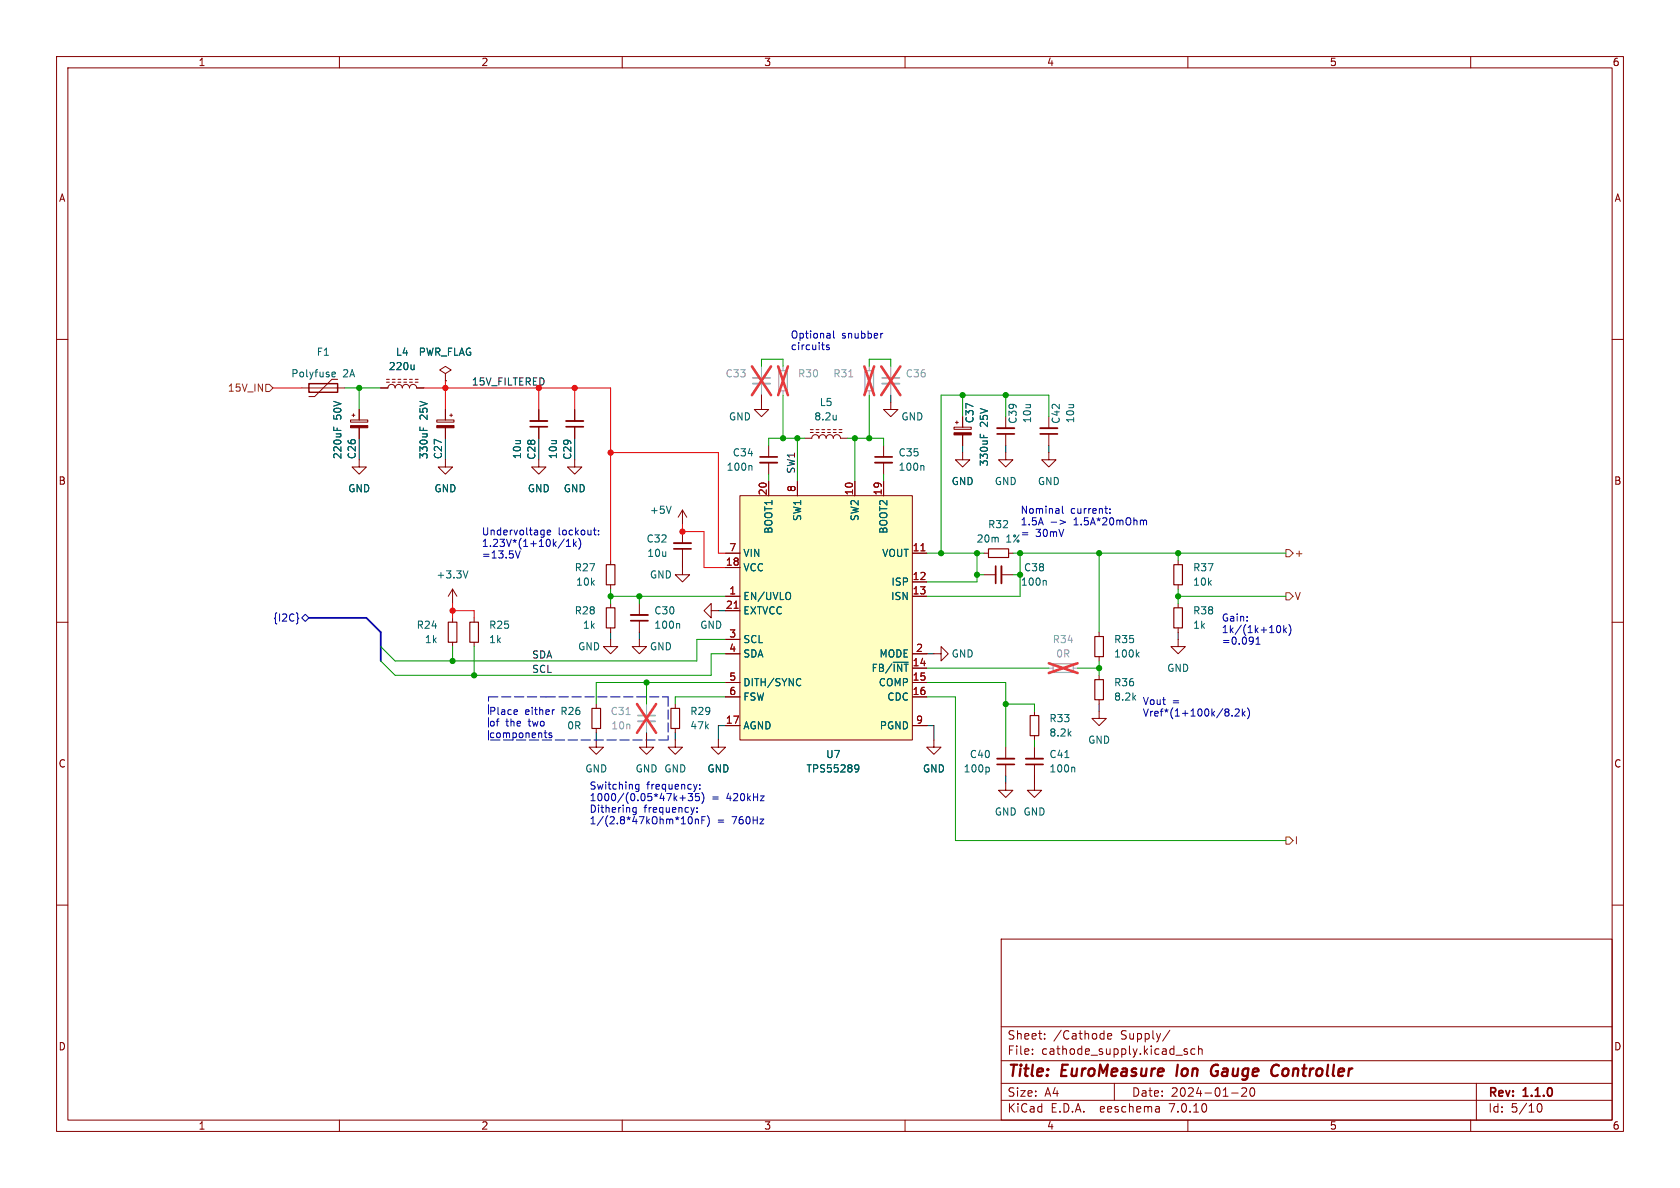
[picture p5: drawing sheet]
<svg xmlns="http://www.w3.org/2000/svg" width="297mm" height="210mm" viewBox="0 0 297 210" stroke-linecap="round" stroke-linejoin="round" font-family="sans-serif">
<g fill="none" stroke="#840000" stroke-width=".18">
<path d="M10 10h277v190h-277zM12 12h273v186h-273zM60 10v2M110 10v2M160 10v2M210 10v2M260 10v2M10 60h2M285 60h2M53.3 68.6h7.7M59.7 67.1h-1l-3.1 3h-1M62 74.2h3v.4h-3z"/>
<path d="M62.2 73.4h.5M62.5 73.2v.5M63.5 72.4v1.8M63.5 75.6v1.9M67.3 68.6h1.3a.64 .64 0 0 1 .6-.7 .64 .64 0 0 1 .6 .7 .64 .64 0 0 1 .7-.7 .64 .64 0 0 1 .6 .7 .64 .64 0 0 1 .7-.7 .64 .64 0 0 1 .6 .7 .64 .64 0 0 1 .6-.7 .64 .64 0 0 1 .7 .7h1.2M68.3 67.6h.5M68.3 67.1h.5M69.3 67.6h.5M69.3 67.1h.5M70.4 67.6h.5M70.4 67.1h.5M71.4 67.6h.5"/>
<path d="M71.4 67.1h.5M72.4 67.6h.5M72.4 67.1h.5M73.4 67.6h.5M73.4 67.1h.5M77.2 74.2h3.1v.4h-3.1zM78.7 66l1.1-.6-1.1-.6-1 .6 1 .6v1.3M78.7 67.3h.1M78.7 72.4v1.8M78.7 75.6v1.9M79.5 73.4h.5M79.8 73.2v.5"/>
<path d="M95.2 72.4v2M95.2 75.4v2.1M101.6 72.4v2M101.6 75.4v2.1M134.6 71.1v1.3h-1.3l1.3 1.3 1.3-1.3h-1.3M135.9 78.7v2.1M142.2 77.5h1.3a.64 .64 0 0 1 .6-.7 .64 .64 0 0 1 .7 .7 .64 .64 0 0 1 .6-.7 .64 .64 0 0 1 .6 .7 .64 .64 0 0 1 .7-.7 .64 .64 0 0 1 .6 .7 .64 .64 0 0 1 .7-.7 .64 .64 0 0 1 .6 .7h1.3M143.3 75.9h.5M143.3 76.5h.5M144.3 75.9h.5M144.3 76.5h.5M145.3 75.9h.5"/>
<path d="M145.3 76.5h.5M146.3 75.9h.5M146.3 76.5h.5M147.3 75.9h.5M147.3 76.5h.5M148.3 75.9h.5M148.3 76.5h.5M156.2 78.7v2.1M157.5 71.1v1.3h1.2l-1.2 1.3-1.3-1.3h1.3M168.7 75.5h3v.4h-3zM168.9 74.7h.5M169.2 74.4v.5"/>
<path d="M170.2 73.7v1.8M170.2 76.9v1.8M177.8 73.7v2M177.8 76.7v2M185.4 73.7v2M185.4 76.7v2M63.5 81.3v1.3h1.3l-1.3 1.2-1.3-1.2h1.3M78.7 81.3v1.3h1.3l-1.3 1.2-1.2-1.2h1.2M95.2 81.3v1.3h1.3l-1.3 1.2-1.2-1.2h1.2M101.6 81.3v1.3h1.3l-1.3 1.2-1.3-1.2h1.3M107.9 99.1v.7M120.6 90.2v2.5"/>
<path d="M120.6 94v2M120.6 97v2.1M120.6 90.2l-.7 1.2M120.6 90.2l.8 1.2M128.3 97.8h2.5M130.8 87.6h30.5v43.2h-30.5zM135.9 81.8v2M135.9 85.1v2.5M141 85.1v2.5M151.1 85.1v2.5M156.2 81.8v2M156.2 85.1v2.5"/>
<path d="M161.3 97.8h2.5M170.2 80v1.3h1.2l-1.2 1.3-1.3-1.3h1.3M174 97.8h.8M177.8 80v1.3h1.3l-1.3 1.3-1.3-1.3h1.3M178.3 97.8h.8M185.4 80v1.3h1.3l-1.3 1.3-1.3-1.3h1.3M208.3 99.1v.7M10 110h2M80 104.1v2.6M80 109.2v.8M80 113.5v.8M80 104.1l-.8 1.3"/>
<path d="M80 104.1l.8 1.3M83.8 109.2v.8M83.8 113.5v.8M107.9 113v1.3h1.3l-1.3 1.3-1.2-1.3h1.2M107.9 103.4v.7M107.9 106.7v.7M107.9 111v.8M113 113v1.3h1.3l-1.3 1.3-1.2-1.3h1.2M113 106.7v2M113 109.7v2.1M120.6 100.3v1.3h1.3l-1.3 1.3-1.2-1.3h1.2M125.7 108v-1.3l-1.2 1.3 1.2 1.2v-1.2h1.3"/>
<path d="M128.3 105.4h2.5M128.3 100.3h2.5M128.3 115.6h2.5M128.3 108h2.5M128.3 113h2.5M161.3 105.4h2.5M161.3 102.9h2.5M161.3 118.1h2.5M161.3 115.6h2.5M165.1 115.6h1.3v1.2l1.2-1.2-1.2-1.3v1.3M174 101.6h2M177 101.6h2.1"/>
<path d="M194.3 111.8v.7M194.3 116.1v.7M194.3 119.4v.7M208.3 113v1.3h1.2l-1.2 1.3-1.3-1.3h1.3M208.3 103.4v.7M208.3 106.7v.7M208.3 111v.8M285 110h2M105.4 130.8v1.3h1.3l-1.3 1.3-1.3-1.3h1.3M105.4 124.5v.7M105.4 128.8v.7M114.3 130.8v1.3h1.3l-1.3 1.3-1.3-1.3h1.3"/>
<path d="M119.4 130.8v1.3h1.2l-1.2 1.3-1.3-1.3h1.3M119.4 124.5v.7M119.4 128.8v.7M127 130.8v1.3h1.3l-1.3 1.3-1.3-1.3h1.3M128.3 120.7h2.5M128.3 123.2h2.5M128.3 128.3h2.5M161.3 120.7h2.5M161.3 123.2h2.5M161.3 128.3h2.5M165.1 130.8v1.3h-1.3l1.3 1.3 1.3-1.3h-1.3M177.8 138.4v1.3h1.3l-1.3 1.3-1.3-1.3h1.3"/>
<path d="M177.8 132.1v2M177.8 135.1v2.1M182.9 138.4v1.3h1.2l-1.2 1.3-1.3-1.3h1.3M182.9 125.7v.8M182.9 130v.8M182.9 132.1v2M182.9 135.1v2.1M194.3 125.7v1.3h1.3l-1.3 1.3-1.3-1.3h1.3M194.3 123.7v.8M10 160h2M285 160h2M177 166h108v32h-108z"/>
<path d="M60 198v2M110 198v2M160 198v2M177 194.5h108M177 191.5h108M177 187.5h108M177 181.5h108M182.5 186.3v.1M182.5 185.5v.1M184.7 183.6v.1M184.7 182.8v.1M195.8 183.2l.7-.1v-.3l-.5-.1-.2 .2 .1 .7h.6"/>
<path d="M197 191.5v3M204.9 195.7l.1 .9M205 196.5l-.2 .1M205 196h-.2M206.8 182.1l-1.3 2M209.9 185.5l-.4-.1-.2 .2 .1 .2 .5 .2v.3h-.6M210 198v2M211.2 185.5l-.4-.1-.3 .3v.4l.2 .2h.5M211.9 185.5l.2-.1 .4 .1v.9M211.9 184.9v1.5M217.7 193.2h1.2M220.3 192.4v.5l-.8 .9h.9"/>
<path d="M221.1 192.4a.81 .81 0 0 0 .4 1.4l.2-.1 .1-.5-.1-.8M260 198v2M261 191.5v6.5M271.7 195.7l.2-.5 .2-.1a.8 .8 0 0 1 .5 .7 .8 .8 0 0 1-.5 .8l-.2-.1-.2-.5"/>
</g>
<path d="M208.2 188.2l-.2 2M214.9 189.4h.4M215.2 188.2a1.13 1.13 0 0 0-1.1 .7 1.13 1.13 0 0 0 .3 1.2l.2 .1 .5-.1M225.3 188.3a.67 .67 0 0 1 .8 .1M225.9 190l-.6 .2" fill="none" stroke="#840000" stroke-width=".4"/>
<path d="M54.6 67.8h5.1v1.5h-5.1z" fill="none" stroke="#840000" stroke-width=".25"/>
<g fill="none" stroke="#006464" stroke-width=".18">
<path d="M58.7 66.4l.2 .2h.3M58.7 66l.2-.2h.2l.2 .2v.1l-.6 .1M59 75.5v.6M59.6 75.7v.4M73.2 64.5v.8M73.2 65.2l-.2 .1M74.2 75.5v.6M74.8 75.7v.4M147.8 73.4v.8M147.8 74.1v.1M173.3 76.8v.6M173.9 76.9v.5"/>
<path d="M118.7 89.5l-.5 1.2M132.8 82.3l.1 .2v.6M163.2 82.3l.1 .2v.6M82.7 100.9l-.4 1.3M120 110.2l.2 .2v.7M139.6 104.8a.9 .9 0 0 1 0 1.1M141.3 120l.3 .1M184.8 102.6l.2 .2v.6M201 115.7l.4 .4M201.4 115.3l-.5 .5M141.6 121.1l-.3 .1M151.3 135.2l.5 .1a.84 .84 0 0 1-.3 1.2h-.3"/>
<path d="M151.8 135.7l-.1 .2-.4 .1M174.7 135.6l.2 .3v.3l-.2 .3M188.3 133.9h.7M189.8 135.6l.2 .2v.7"/>
</g>
<path d="M93.7 74.4h3.1M100.1 74.4h3M176.3 75.7h3M183.9 75.7h3M119.1 96h3.1M134.4 81.8h3M154.7 81.8h3M111.5 108.7h3.1M177 100.1v3M176.3 134.1h3M181.4 134.1h3" fill="none" stroke="#840000" stroke-width=".33"/>
<path d="M93.7 75.4h3.1M100.1 75.4h3M176.3 76.7h3M183.9 76.7h3M119.1 97h3.1M134.4 80.8h3M154.7 80.8h3M111.5 109.7h3.1M176 100.1v3M176.3 135.1h3M181.4 135.1h3" fill="none" stroke="#840000" stroke-width=".3"/>
<g fill="#840000" stroke="#840000" stroke-width=".18">
<path d="M77.2 75.2h3.1v.4h-3.1z"/>
<path d="M62 75.2h3v.4h-3z"/>
<path d="M168.7 76.5h3v.4h-3z"/>
</g>
<path d="M133.1 67.8h3M156 67.8h3M112.8 127.5h3" fill="none" stroke="#a1a1a1" stroke-width=".33"/>
<path d="M133.1 66.8h3M156 66.8h3M112.8 126.5h3" fill="none" stroke="#a1a1a1" stroke-width=".3"/>
<path d="M134.6 64.8v2M134.6 67.8v2.1M138.4 64.8v.7M138.4 69.1v.8M153.7 64.8v.7M153.7 69.1v.8M157.5 64.8v2M157.5 67.8v2.1M185.4 118.1h.8M189.7 118.1h.8M114.3 124.5v2M114.3 127.5v2" fill="none" stroke="#a1a1a1" stroke-width=".18"/>
<path d="M132.9 64.8l3.4 5.1M136.3 64.8l-3.4 5.1M137.6 64.8l1.7 5.1M139.3 64.8l-1.7 5.1M152.8 64.8l1.7 5.1M154.5 64.8l-1.7 5.1M155.8 64.8l3.4 5.1M159.2 64.8l-3.4 5.1M185.4 117.2l5.1 1.8M190.5 117.2l-5.1 1.8M112.6 124.5l3.4 5M116 124.5l-3.4 5" fill="none" stroke="#eb3a3d" stroke-width=".46"/>
<path d="M107.2 99.8h1.5v3.6h-1.5zM174.8 97h3.5v1.6h-3.5zM207.5 99.8h1.5v3.6h-1.5zM79.2 110h1.6v3.5h-1.6zM83.1 110h1.5v3.5h-1.5zM107.2 107.4h1.5v3.6h-1.5zM193.5 112.5h1.6v3.6h-1.6zM207.5 107.4h1.5v3.6h-1.5zM104.6 125.2h1.6v3.6h-1.6zM118.6 125.2h1.5v3.6h-1.5zM182.1 126.5h1.5v3.5h-1.5zM193.5 120.1h1.6v3.6h-1.6z" fill="none" stroke="#840000" stroke-width=".2"/>
<path d="M137.7 65.5h1.5v3.6h-1.5zM152.9 65.5h1.5v3.6h-1.5zM186.2 117.3h3.5v1.6h-3.5z" fill="none" stroke="#a1a1a1" stroke-width=".2"/>
<path d="M150.1 66.6h.7M110.7 126.3h.7" fill="none" stroke="#989898" stroke-width=".18"/>
<path d="M130.8 87.6h30.5v43.2h-30.5z" fill="#ffffc2" stroke="#ffffc2" stroke-width=".18"/>
<path d="M162.8 97.4h.7M129.8 107.5h.7" fill="none" stroke="#a90000" stroke-width=".18"/>
<path d="M47 67.9h.6l.7 .7-.7 .6h-.6zM227.3 97.2h.7l.6 .6-.6 .6h-.7zM227.3 104.8h.7l.6 .6-.6 .6h-.7zM227.3 148h.7l.6 .6-.6 .6h-.7z" fill="none" stroke="#725600" stroke-width=".18"/>
<path d="M52.6 109.1l.2 .2-.2 .2M53.3 109.2l.7-.6 .6 .6-.6 .7z" fill="none" stroke="#000084" stroke-width=".18"/>
<g fill="none" stroke="#0000c2" stroke-width=".18">
<path d="M147.4 58.5v1.1l.1 .2M156.1 58.9l-.3 .1M146.6 61h-.3l-.2 .2 .1 .1 .4 .2v.3h-.5M91.1 97.4l.4 1.2 .5-1.2M96.1 93.7l.1 .1M96.2 93.7l-.1 1.2M96.2 94.5l-.1 .1M96.7 94.1l.6-.1v-.2l-.4-.1-.2 .2 .1 .6h.5M99.8 95.3l-1.1 1.6M100.1 96.6h.8M100.1 95.7l.4-.4v1.3M101.4 95.3v1.3"/>
<path d="M101.5 96.1l.4 .5M101.9 95.8l-.5 .4M102.4 95.2a1.47 1.47 0 0 1-.1 1.9M104.9 93.7h.5M105.1 94.5l.3 .1M105.8 94.4v.2M105.8 93.8v.1M185.8 92.3h1M187.4 91.9l1 .4-1 .4M187.8 89.5v1.1l.2 .1M195.3 89.9h.5M195.7 90.7h.1"/>
<path d="M196.2 90.6v.1M196.2 90v.1M202 91.9l.2 .2M202.2 92.1v.7M202.2 92.1l.1-.2 .3 .1 .1 .8M222 113.9h.8M222.4 112.6v1.3M225.7 111.1l.1-.4 .2-.1a.68 .68 0 0 1 .4 .6 .68 .68 0 0 1-.4 .6l-.2-.1-.1-.3M226.9 110.6v1.2M227.1 111.4l.3 .4M227.4 111l-.5 .5M227.9 110.4a1.46 1.46 0 0 1 0 1.9"/>
<path d="M91.3 125.5l.2 .3-.6 .1M91.4 126.2l-.1 .1M96.2 129.5h.5M96.4 130.3l.3 .1M97.5 129.6l-.3-.1-.2 .2 .1 .2 .4 .1v.3h-.5M98 125.5h-.2M112.9 138.7v1.1M112.9 138.7h-.3l-.3 .2 .2 .5h.4M123.2 138.7l-.3 .8M123.7 139.4v.1M123.7 138.7v.1M217.2 125.4v.3"/>
<path d="M217.2 126v.5M217.8 126.5v.1M218.4 125.4l.4-.1 .3 .4-.8 .9h.8M219.6 125.3v1.3M219.7 126.1l.4 .5M220.1 125.7l-.5 .5M220.5 125.1a1.46 1.46 0 0 1 0 2M112.5 142.7l-.1 1.2M112.5 142.8l-.4-.1-.2 .3 .1 .5h.5M120.2 141.1h1M120.7 140.6v.9M122.3 144.6v.8l-.2 .2h-.3"/>
<path d="M122.4 140.3l-.4 .5 .4 .1v.5l-.2 .1-.5-.1M122.7 142.7l-.3 .9M122.9 144.8v.8M122.9 144.9l.2-.1 .3 .1 .1 .7M123.2 143.5v.1M123.2 142.8v.1M123.6 140.3h-.6l-.1 .6 .2-.1h.4l.2 .2-.1 .4-.2 .1-.5-.1M124.1 140.1a1.46 1.46 0 0 1 0 1.9M124.1 145h.4M124.7 144.4h-.6v1.2M125 144.2a1.46 1.46 0 0 1 0 1.9"/>
</g>
<path d="M86.4 123.2h10.1M86.4 130.8v-7.6M96.5 123.2h21.6M118.1 123.2v7.6M118.1 130.8h-31.7" fill="none" stroke="#0000c2" stroke-width=".18" stroke-dasharray="1.7 .6"/>
<path d="M54.6 109.2h10.2l2.5 2.6v5" fill="none" stroke="#000084" stroke-width=".3"/>
<g fill="none" stroke="#009600" stroke-width=".18">
<path d="M61 68.6h6.3M63.5 68.6v3.8M134.6 64.8v-1.3h3.8v1.3M138.4 69.9v7.6M141 77.5v7.6M142.2 77.5h-6.3v1.2M149.9 77.5h6.3v1.2M151.1 77.5v7.6M153.7 64.8v-1.3h3.8v1.3M153.7 69.9v7.6M170.2 69.9v3.8M177.8 69.9v3.8"/>
<path d="M185.4 73.7v-3.8h-19v27.9M135.9 83.8v1.3M156.2 83.8v1.3M163.8 97.8h10.2M172.7 97.8v5.1h-8.9M179.1 97.8h48.2M180.3 97.8v7.6h-16.5M194.3 97.8v14M208.3 97.8v1.3M80 114.3v2.5M83.8 114.3v5.1M107.9 104.1v2.6"/>
<path d="M107.9 105.4h20.4M113 105.4v1.3M128.3 113h-5.1v3.8h-53.4l-2.5-2.5M128.3 115.6h-2.6v3.8h-55.9l-2.5-2.6M163.8 118.1h21.6M172.7 101.6h1.3M179.1 101.6h1.2M190.5 118.1h3.8M194.3 116.8v2.6M208.3 104.1v2.6M208.3 105.4h19M114.3 120.7v3.8"/>
<path d="M128.3 120.7h-22.9v3.8M128.3 123.2h-8.9v1.3M163.8 123.2h5.1v25.4h58.4M163.8 120.7h14v11.4M177.8 124.5h5.1v1.2M182.9 130.8v1.3"/>
</g>
<path d="M48.3 68.6h5M74.9 68.6h33v30.5M78.7 67.3v5.1M95.2 68.6v3.8M101.6 68.6v3.8M107.9 80h19.1v17.8h1.3M120.6 92.7v1.3h3.9v6.3h3.8M80 108h3.8v1.2M80 106.7v2.5" fill="none" stroke="#f00" stroke-width=".18"/>
<g fill="none" stroke="#000" stroke-width=".18">
<path d="M63.5 77.5v3.8M78.7 77.5v3.8M95.2 77.5v3.8M101.6 77.5v3.8M134.6 69.9v1.2M157.5 69.9v1.2M170.2 78.7v1.3M177.8 78.7v1.3M185.4 78.7v1.3M120.6 99.1v1.2M107.9 111.8v1.2M113 111.8v1.2"/>
<path d="M127 108h1.3M163.8 115.6h1.3M208.3 111.8v1.2M105.4 129.5v1.3M114.3 129.5v1.3M119.4 129.5v1.3M128.3 128.3h-1.3v2.5M163.8 128.3h1.3v2.5M177.8 137.2v1.2M182.9 137.2v1.2M194.3 124.5v1.2"/>
</g>
<g fill="#009600" stroke="#009600" stroke-width=".18">
<circle cx="180.3" cy="97.8" r=".46"/>
<circle cx="194.3" cy="118.1" r=".46"/>
<circle cx="172.7" cy="97.8" r=".46"/>
<circle cx="172.7" cy="101.6" r=".46"/>
<circle cx="166.4" cy="97.8" r=".46"/>
<circle cx="177.8" cy="124.5" r=".46"/>
<circle cx="63.5" cy="68.6" r=".46"/>
<circle cx="151.1" cy="77.5" r=".46"/>
<circle cx="153.7" cy="77.5" r=".46"/>
<circle cx="138.4" cy="77.5" r=".46"/>
<circle cx="141" cy="77.5" r=".46"/>
<circle cx="113" cy="105.4" r=".46"/>
<circle cx="107.9" cy="105.4" r=".46"/>
<circle cx="194.3" cy="97.8" r=".46"/>
<circle cx="208.3" cy="97.8" r=".46"/>
<circle cx="208.3" cy="105.4" r=".46"/>
<circle cx="180.3" cy="101.6" r=".46"/>
<circle cx="177.8" cy="69.9" r=".46"/>
<circle cx="170.2" cy="69.9" r=".46"/>
<circle cx="83.8" cy="119.4" r=".46"/>
<circle cx="114.3" cy="120.7" r=".46"/>
<circle cx="80" cy="116.8" r=".46"/>
</g>
<g fill="#f00" stroke="#f00" stroke-width=".18">
<circle cx="78.7" cy="68.6" r=".46"/>
<circle cx="101.6" cy="68.6" r=".46"/>
<circle cx="120.6" cy="94" r=".46"/>
<circle cx="107.9" cy="80" r=".46"/>
<circle cx="80" cy="108" r=".46"/>
</g>
<g font-size="2.8" fill="#840000">
<text x="178" y="190.9">Title:</text>
<text x="187.7" y="190.9">EuroMeasure</text>
<text x="208.8" y="190.9">Ion</text>
<text x="215.7" y="190.9">Gauge</text>
<text x="227.2" y="190.9">Controller</text>
</g>
<g font-size="2.1" fill="#840000">
<text x="178" y="184">Sheet:</text>
<text x="186.2" y="184">/Cathode</text>
<text x="198.2" y="184">Supply/</text>
<text x="178" y="186.7">File:</text>
<text x="184.1" y="186.7">cathode_supply.kicad_sch</text>
<text x="178" y="196.9">KiCad</text>
<text x="178" y="194.1">Size:</text>
<text x="184.7" y="194.1">A4</text>
<text x="185.7" y="196.9">E.D.A.</text>
<text x="194.6" y="196.9">eeschema</text>
<text x="200" y="194.1">Date:</text>
<text x="207" y="196.9">7.0.10</text>
<text x="207" y="194.1">2024-01-20</text>
<text x="263" y="194.3">Rev:</text>
<text x="263" y="196.9">Id:</text>
<text x="267.1" y="196.9">5/10</text>
<text x="269.4" y="194.3">1.1.0</text>
</g>
<g font-size="1.8" fill="#840000">
<text x="35" y="11.9">1</text>
<text x="85" y="11.9">2</text>
<text x="135" y="11.9">3</text>
<text x="185" y="11.9">4</text>
<text x="235" y="11.9">5</text>
<text x="285" y="11.9">6</text>
<text x="10.3" y="35.9">A</text>
<text x="285.3" y="35.9">A</text>
<text x="10.3" y="85.9">B</text>
<text x="285.3" y="85.9">B</text>
<text x="10.3" y="135.9">C</text>
<text x="285.3" y="135.9">C</text>
<text x="10.3" y="185.9">D</text>
<text x="285.3" y="185.9">D</text>
<text x="35" y="199.9">1</text>
<text x="85" y="199.9">2</text>
<text x="135" y="199.9">3</text>
<text x="185" y="199.9">4</text>
<text x="235" y="199.9">5</text>
<text x="285" y="199.9">6</text>
</g>
<g font-size="1.8" fill="#0000c2">
<text x="139.7" y="59.9">Optional</text>
<text x="148.8" y="59.9">snubber</text>
<text x="139.7" y="62">circuits</text>
<text x="85.1" y="94.7">Undervoltage</text>
<text x="98.7" y="94.7">lockout:</text>
<text x="180.3" y="90.9">Nominal</text>
<text x="180.3" y="93">1.5A</text>
<text x="180.3" y="95">=</text>
<text x="183.1" y="95">30mV</text>
<text x="189.3" y="90.9">current:</text>
<text x="189.9" y="93">1.5A*20mOhm</text>
<text x="85.1" y="96.8">1.23V*(1+10k/1k)</text>
<text x="85.1" y="98.8">=13.5V</text>
<text x="215.9" y="110">Gain:</text>
<text x="215.9" y="112">1k/(1k+10k)</text>
<text x="215.9" y="114.1">=0.091</text>
<text x="201.9" y="124.7">Vout</text>
<text x="207.2" y="124.7">=</text>
<text x="86.4" y="126.5">Place</text>
<text x="86.4" y="128.5">of</text>
<text x="86.4" y="130.6">components</text>
<text x="89.4" y="128.5">the</text>
<text x="92.8" y="126.5">either</text>
<text x="93.5" y="128.5">two</text>
<text x="201.9" y="126.8">Vref*(1+100k/8.2k)</text>
<text x="104.1" y="139.7">Switching</text>
<text x="104.1" y="141.7">1000/(0.05*47k+35)</text>
<text x="104.1" y="143.8">Dithering</text>
<text x="113.8" y="143.8">frequency:</text>
<text x="114.3" y="139.7">frequency:</text>
<text x="125.8" y="141.7">=</text>
<text x="128.6" y="141.7">420kHz</text>
<text x="104.1" y="145.8">1/(2.8*47kOhm*10nF)</text>
<text x="126.8" y="145.8">=</text>
<text x="129.5" y="145.8">760Hz</text>
</g>
<g font-size="1.8" fill="#006464">
<text x="55.9" y="63.1">F1</text>
<text x="68.6" y="65.6">220u</text>
<text x="69.9" y="63.1">L4</text>
<text x="73.9" y="63.1">PWR_FLAG</text>
<text x="51.4" y="66.9">Polyfuse</text>
<text x="60.6" y="66.9">2A</text>
<text x="144.8" y="72">L5</text>
<text x="60.6" y="74.2" transform="rotate(-90 60.6 74.2)">50V</text>
<text x="75.8" y="74.2" transform="rotate(-90 75.8 74.2)">25V</text>
<text x="128.8" y="74.5">GND</text>
<text x="143.9" y="74.5">8.2u</text>
<text x="159.3" y="74.5">GND</text>
<text x="172.3" y="74.9" transform="rotate(-90 172.3 74.9)">C37</text>
<text x="174.9" y="75.5" transform="rotate(-90 174.9 75.5)">25V</text>
<text x="179.9" y="75" transform="rotate(-90 179.9 75)">C39</text>
<text x="182.5" y="74.9" transform="rotate(-90 182.5 74.9)">10u</text>
<text x="187.6" y="75" transform="rotate(-90 187.6 75)">C42</text>
<text x="190.1" y="74.9" transform="rotate(-90 190.1 74.9)">10u</text>
<text x="60.6" y="81.3" transform="rotate(-90 60.6 81.3)">220uF</text>
<text x="63.1" y="81.3" transform="rotate(-90 63.1 81.3)">C26</text>
<text x="75.8" y="81.3" transform="rotate(-90 75.8 81.3)">330uF</text>
<text x="78.3" y="81.3" transform="rotate(-90 78.3 81.3)">C27</text>
<text x="92.3" y="81.3" transform="rotate(-90 92.3 81.3)">10u</text>
<text x="94.8" y="81.4" transform="rotate(-90 94.8 81.4)">C28</text>
<text x="98.7" y="81.3" transform="rotate(-90 98.7 81.3)">10u</text>
<text x="101.2" y="81.4" transform="rotate(-90 101.2 81.4)">C29</text>
<text x="128.4" y="83.4">100n</text>
<text x="129.4" y="80.9">C34</text>
<text x="158.8" y="83.4">100n</text>
<text x="158.8" y="80.9">C35</text>
<text x="174.9" y="82.5" transform="rotate(-90 174.9 82.5)">330uF</text>
<text x="61.5" y="87.2">GND</text>
<text x="76.7" y="87.2">GND</text>
<text x="93.2" y="87.2">GND</text>
<text x="99.6" y="87.2">GND</text>
<text x="168.1" y="86">GND</text>
<text x="175.8" y="86">GND</text>
<text x="183.4" y="86">GND</text>
<text x="114.8" y="91">+5V</text>
<text x="136.8" y="94.4" transform="rotate(-90 136.8 94.4)">BOOT1</text>
<text x="141.8" y="92.2" transform="rotate(-90 141.8 92.2)">SW1</text>
<text x="152" y="92.2" transform="rotate(-90 152 92.2)">SW2</text>
<text x="157.1" y="94.4" transform="rotate(-90 157.1 94.4)">BOOT2</text>
<text x="174.6" y="93.6">R32</text>
<text x="101.5" y="101.2">R27</text>
<text x="114.2" y="96.1">C32</text>
<text x="114.3" y="98.6">10u</text>
<text x="131.3" y="101.2">VCC</text>
<text x="131.3" y="98.7">VIN</text>
<text x="155.9" y="98.7">VOUT</text>
<text x="172.6" y="96.1">20m</text>
<text x="177.8" y="96.1">1%</text>
<text x="180.9" y="101.2">C38</text>
<text x="210.8" y="101.2">R37</text>
<text x="77.1" y="102.5">+3.3V</text>
<text x="101.8" y="103.7">10k</text>
<text x="114.8" y="102.5">GND</text>
<text x="131.3" y="106.3">EN/UVLO</text>
<text x="157.4" y="106.3">ISN</text>
<text x="157.5" y="103.7">ISP</text>
<text x="180.4" y="103.7">100n</text>
<text x="210.8" y="103.7">10k</text>
<text x="73.6" y="111.4">R24</text>
<text x="75" y="113.9">1k</text>
<text x="86.4" y="111.4">R25</text>
<text x="86.4" y="113.9">1k</text>
<text x="101.5" y="108.8">R28</text>
<text x="103" y="111.4">1k</text>
<text x="115.6" y="111.3">100n</text>
<text x="115.6" y="108.8">C30</text>
<text x="123.7" y="111.4">GND</text>
<text x="131.3" y="108.8">EXTVCC</text>
<text x="131.3" y="113.9">SCL</text>
<text x="196.9" y="113.9">R35</text>
<text x="210.8" y="108.8">R38</text>
<text x="210.8" y="111.4">1k</text>
<text x="102.1" y="115.2">GND</text>
<text x="114.8" y="115.2">GND</text>
<text x="131.3" y="116.4">SDA</text>
<text x="154" y="119">FB/~{INT}</text>
<text x="155.4" y="116.4">MODE</text>
<text x="168.1" y="116.4">GND</text>
<text x="196.9" y="116.4">100k</text>
<text x="206.2" y="119">GND</text>
<text x="131.3" y="121.5">DITH/SYNC</text>
<text x="131.3" y="124.1">FSW</text>
<text x="155.3" y="121.5">COMP</text>
<text x="156.8" y="124.1">CDC</text>
<text x="196.9" y="124.1">8.2k</text>
<text x="196.9" y="121.5">R36</text>
<text x="99" y="126.6">R26</text>
<text x="100.2" y="129.1">0R</text>
<text x="121.9" y="129.1">47k</text>
<text x="121.9" y="126.6">R29</text>
<text x="131.3" y="129.1">AGND</text>
<text x="155.4" y="129.1">PGND</text>
<text x="185.4" y="130.4">8.2k</text>
<text x="185.4" y="127.9">R33</text>
<text x="192.3" y="131.7">GND</text>
<text x="103.4" y="136.8">GND</text>
<text x="112.3" y="136.8">GND GND</text>
<text x="125" y="136.8">GND</text>
<text x="142.5" y="136.8">TPS55289</text>
<text x="145.9" y="134.2">U7</text>
<text x="163.1" y="136.8">GND</text>
<text x="170.3" y="136.7">100p</text>
<text x="171.4" y="134.2">C40</text>
<text x="185.4" y="136.7">100n</text>
<text x="185.4" y="134.2">C41</text>
<text x="175.8" y="144.4">GND GND</text>
</g>
<g font-size="1.8" fill="#725600">
<text x="40.2" y="69.4">15V_IN</text>
<text x="228.8" y="98.7">+</text>
<text x="228.8" y="106.3">V</text>
<text x="228.8" y="149.5">I</text>
</g>
<text font-size="1.8" fill="#f00" x="83.3" y="68.2">15V_FILTERED</text>
<g font-size="1.8" fill="#989898">
<text x="128.2" y="66.9">C33</text>
<text x="141" y="66.9">R30</text>
<text x="147.2" y="66.9">R31</text>
<text x="160" y="66.9">C36</text>
<text x="186" y="113.9">R34</text>
<text x="186.6" y="116.4">0R</text>
<text x="107.9" y="126.6">C31</text>
<text x="108" y="129.1">10n</text>
</g>
<g font-size="1.8" fill="#0f0f0f">
<text x="140.6" y="83.8" transform="rotate(-90 140.6 83.8)">SW1</text>
<text x="94" y="119">SCL</text>
<text x="94" y="116.5">SDA</text>
</g>
<g font-size="1.8" fill="#a90000">
<text x="135.6" y="87.7" transform="rotate(-90 135.6 87.7)">20</text>
<text x="140.7" y="87.1" transform="rotate(-90 140.7 87.1)">8</text>
<text x="150.9" y="87.7" transform="rotate(-90 150.9 87.7)">10</text>
<text x="156" y="87.7" transform="rotate(-90 156 87.7)">19</text>
<text x="128.2" y="100.1">18</text>
<text x="128.8" y="97.5">7</text>
<text x="161.2" y="97.5">11</text>
<text x="128.2" y="107.7">21</text>
<text x="128.8" y="105.2">1</text>
<text x="161.2" y="102.6">12</text>
<text x="161.2" y="105.2">13</text>
<text x="128.8" y="112.8">3</text>
<text x="128.8" y="115.3">4</text>
<text x="161.2" y="117.9">14</text>
<text x="161.9" y="115.3">2</text>
<text x="128.8" y="120.4">5</text>
<text x="128.8" y="122.9">6</text>
<text x="161.2" y="120.4">15</text>
<text x="161.2" y="122.9">16</text>
<text x="128.2" y="128">17</text>
<text x="161.9" y="128">9</text>
</g>
<text font-size="1.8" fill="#000084" x="48.2" y="110.1">{I2C}</text>
</svg>
